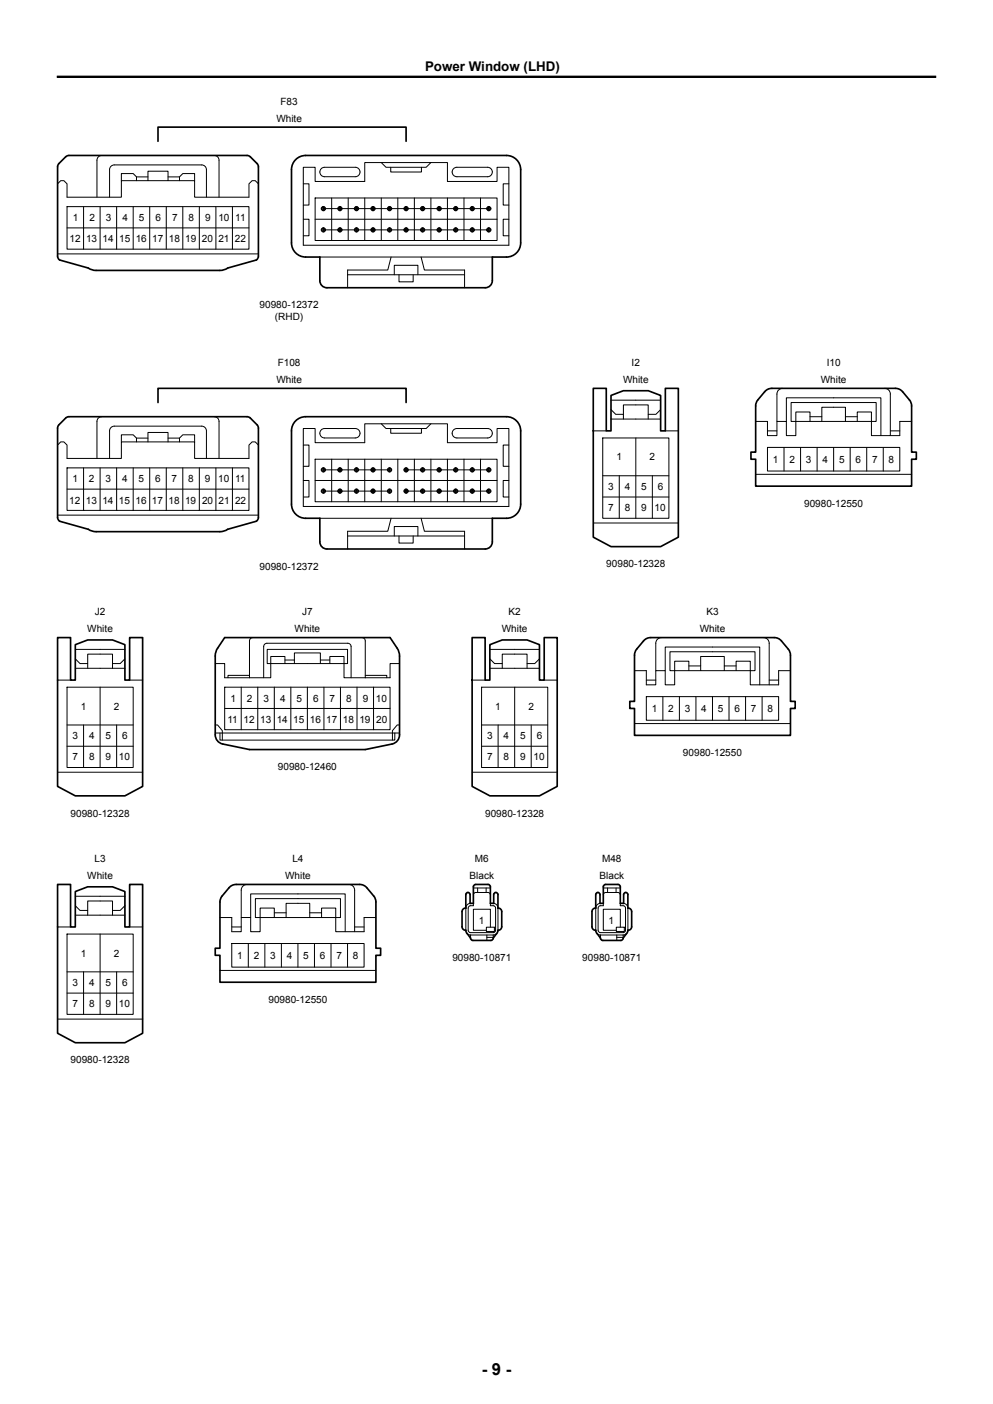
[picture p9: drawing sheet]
<svg xmlns="http://www.w3.org/2000/svg" width="210mm" height="297mm" viewBox="0 0 210 297" stroke-linecap="round" stroke-linejoin="round" font-family="sans-serif">
<g fill="none" stroke="#000" stroke-width=".21">
<path d="M12.2 38.9l.6-.7h.7l.7 .7v2.8h11.5v-3.5h15.5v3.5h11.5v-2.8l.6-.7h.7l.6 .7M21.5 32.9a1 1 0 0 0-1 1v7.8M28.9 38.2v-.8l-.7-.7h-2.5v1.5M28.9 37.4h2.4M31.3 38.2v-2h4.2v2M35.5 37.4h2.5M38 38.2v-.8l.7-.7h2.5v1.5M45.3 32.9a1 1 0 0 1 1 1v7.8M64.1 35.4h2.5v3h10.5v-4h17.5v4h10.5v-3h2.5v16.5h-43.5zM64.1 38.9h1.2v4.5h-1.2M67.9 35.7l.7-.3h6.5a1 1 0 0 1 1 1 1 1 0 0 1-1 1h-6.5a1 1 0 0 1-.9-.6 1 1 0 0 1 .2-1.1zM80.6 34.4l1 1h8.5l1-1"/>
<path d="M82.6 35.4v1h6.5v-1M95.9 35.7l.7-.3h6.5a1 1 0 0 1 1 1 1 1 0 0 1-1 1h-6.5a1 1 0 0 1-.9-.6 1 1 0 0 1 .2-1.1zM107.6 38.9h-1.2v4.5h1.2M12.2 53.7h42.4M14.2 43.7h38.5v9h-38.5zM14.2 48.2h38.5M17.7 43.7v9M21.2 43.7v9M23.2 41.7v-5.8a1 1 0 0 1 1-1h18.5a1 1 0 0 1 1 1v5.8M24.7 43.7v9M28.2 43.7v9M31.7 43.7v9"/>
<path d="M35.2 43.7v9M38.7 43.7v9M42.2 43.7v9M45.7 43.7v9M49.2 43.7v9M64.1 46.4h1.2v3.5h-1.2M66.6 41.9h38.5v9h-38.5zM66.6 46.4h38.5M67.6 54.4h36.5M68.3 44.4v-.6h.2v.6M68.3 48.9v-.6h.2v.6M68.4 44.1h35"/>
<path d="M68.4 48.6h35M70.1 41.9v9M71.8 44.4v-.6h.2v.6M71.8 48.9v-.6h.2v.6M73.5 58.1h24.7M73.6 41.9v9M75.3 44.4v-.6h.2v.6M75.3 48.9v-.6h.2v.6M77.1 41.9v9M78.8 44.4v-.6h.2v.6M78.8 48.9v-.6h.2v.6M80.6 41.9v9"/>
<path d="M82.3 44.4v-.6h.2v.6M82.3 48.9v-.6h.2v.6M82.7 54.4l-.7 2.7h-8.5v3.8M83.4 58.1v-2h5v2M84.1 41.9v9M84.4 58.1v1.5h3v-1.5M85.8 44.4v-.6h.2v.6M85.8 48.9v-.6h.2v.6M87.6 41.9v9M89.1 54.4l.7 2.7h8.4v3.8M89.3 44.4v-.6h.2v.6M89.3 48.9v-.6h.2v.6"/>
<path d="M91.1 41.9v9M92.8 44.4v-.6h.2v.6M92.8 48.9v-.6h.2v.6M94.6 41.9v9M96.3 44.4v-.6h.2v.6M96.3 48.9v-.6h.2v.6M98.1 41.9v9M99.8 44.4v-.6h.2v.6M99.8 48.9v-.6h.2v.6M100.3 48.6a.45 .45 0 0 1-.6 .4 .45 .45 0 0 1-.2-.7 .45 .45 0 0 1 .8 .1v.2M100.3 44.1a.45 .45 0 0 0-.6-.4 .45 .45 0 0 0-.2 .7 .45 .45 0 0 0 .8 0v-.3M101.6 41.9v9"/>
<path d="M103.3 44.4v-.6h.2v.6M103.3 48.9v-.6h.2v.6M107.6 46.4h-1.2v3.5h1.2M12.2 94.1l.6-.6h.7l.7 .6v2.9h11.5v-3.5h15.5v3.5h11.5v-2.9l.6-.6h.7l.6 .6M14.2 99h38.5v9h-38.5zM17.7 99v9M21.2 99v9M21.5 88.1a1 1 0 0 0-1 1v7.9M23.2 97v-5.9a1 1 0 0 1 1-1h18.5a1 1 0 0 1 1 1v5.9M24.7 99v9M28.2 99v9M28.9 93.5v-.8l-.7-.7h-2.5v1.5"/>
<path d="M28.9 92.7h2.4M31.3 93.5v-2h4.2v2M31.7 99v9M35.2 99v9M35.5 92.7h2.5M38 93.5v-.8l.7-.7h2.5v1.5M38.7 99v9M42.2 99v9M45.3 88.1a1 1 0 0 1 1 1v7.9M45.7 99v9M49.2 99v9M64.1 90.6h2.5v3h10.5v-4h17.5v4h10.5v-3h2.5v16.5h-43.5z"/>
<path d="M64.1 94.1h1.2v4.5h-1.2M66.6 97.1h38.5v9h-38.5zM67.9 90.9l.7-.3h6.5a1 1 0 0 1 1 1 1 1 0 0 1-1 1h-6.5a1 1 0 0 1-.9-.6 1 1 0 0 1 .2-1.1zM68.3 99.7v-.6h.2v.6M68.4 99.4h14M70.1 97.1v9M71.8 99.7v-.6h.2v.6M73.6 97.1v9M75.3 99.7v-.6h.2v.6M77.1 97.1v9M78.8 99.7v-.6h.2v.6M80.6 89.6l1 1h8.5l1-1"/>
<path d="M80.6 97.1v9M82.3 99.7v-.6h.2v.6M82.6 90.6v1h6.5v-1M84.1 97.1v9M85.8 99.7v-.6h.2v.6M85.9 99.4h17.5M87.6 97.1v9M89.3 99.7v-.6h.2v.6M91.1 97.1v9M92.8 99.7v-.6h.2v.6M94.6 97.1v9M95.9 90.9l.7-.3h6.5a1 1 0 0 1 1 1 1 1 0 0 1-1 1h-6.5a1 1 0 0 1-.9-.6 1 1 0 0 1 .2-1.1z"/>
<path d="M96.3 99.7v-.6h.2v.6M98.1 97.1v9M99.8 99.7v-.6h.2v.6M100.3 99.4a.45 .45 0 0 0-.6-.4 .45 .45 0 0 0-.2 .7 .45 .45 0 0 0 .8-.1v-.2M101.6 97.1v9M103.3 99.7v-.6h.2v.6M107.6 94.1h-1.2v4.5h1.2M125.5 91.1h2.7M127.5 92.6h14v17h-14zM129.2 86.6l1 1h1.6M129.2 84.7h10.5M129.2 88.6h10.5"/>
<path d="M131.8 88.6v-2.9h5.3v2.9M134.5 92.6v17M139.7 86.6l-1 1h-1.6M140.7 91.1h2.8M162.3 94.6h28v5h-28zM162.3 91.1h2M165.5 82.2a1.2 1.2 0 0 0-1.2 1.2v5.7M165.8 94.6v5M166.3 89.1v-4.9h20v7.9M168.3 89.1h-1v-3.9h18v3.9h-1M168.3 89.1v-2h3v2M168.3 89.1h16"/>
<path d="M168.3 89.1v3h-2v-3h-2v3h-2v-3h-2.5M169.3 94.6v5M171.3 88.1h2.5M172.8 94.6v5M173.8 89.1v-2.9h5v2.9M176.3 94.6v5M178.8 88.1h2.5M179.8 94.6v5M181.3 89.1v-2h3v2M183.3 94.6v5M184.3 89.1v3h6v-3h2.5M186.8 94.6v5"/>
<path d="M187.1 82.2a1.2 1.2 0 0 1 1.2 1.2v8.7M188.3 91.1h2M12.2 109h42.4M14.2 103.5h38.5M64.1 101.6h1.2v3.5h-1.2M66.6 101.6h38.5M67.6 109.6h36.5M68.3 104.2v-.6h.2v.6M68.4 103.9h14M71.8 104.2v-.6h.2v.6M73.5 113.4h24.7M75.3 104.2v-.6h.2v.6"/>
<path d="M78.8 104.2v-.6h.2v.6M82.3 104.2v-.6h.2v.6M82.7 109.6l-.7 2.8h-8.5v3.7M83.4 113.4v-2h5v2M84.4 113.4v1.5h3v-1.5M85.8 104.2v-.6h.2v.6M85.9 103.9h17.5M89.1 109.6l.7 2.8h8.4v3.7M89.3 104.2v-.6h.2v.6M92.8 104.2v-.6h.2v.6M96.3 104.2v-.6h.2v.6M99.8 104.2v-.6h.2v.6"/>
<path d="M100.3 103.9a.45 .45 0 0 1-.6 .4 .45 .45 0 0 1-.2-.7 .45 .45 0 0 1 .8 .1v.2M103.3 104.2v-.6h.2v.6M107.6 101.6h-1.2v3.5h1.2M125.5 110.6h18M127.5 105.1h14M127.5 100.6h14M131 100.6v9M138 100.6v9M159.8 100.3h33M15.9 139.4l1 1h1.6M15.9 137.4h10.5M26.4 139.4l-1 1h-1.6"/>
<path d="M53.5 134.9a.7 .7 0 0 0-.7 .7v7.8M60.3 139.6h2M67.8 139.6h2M76.5 134.9a.7 .7 0 0 1 .7 .7v7.8M103.6 139.4l1 1h1.6M103.6 137.4h10.5M114.1 139.4l-1 1h-1.6M139.9 134.9a1.2 1.2 0 0 0-1.2 1.2v5.8M161.5 134.9a1.2 1.2 0 0 1 1.2 1.2v8.8M12.2 143.9h2.7M14.2 145.4h14v17h-14zM14.2 157.9h14"/>
<path d="M14.2 153.4h14M15.9 141.4h10.5M17.7 153.4v9M18.5 141.4v-3h5.3v3M21.2 145.4v17M24.7 153.4v9M27.4 143.9h2.8M45.5 140.4h2v3h5.3M45.5 153.4h.5l1 1.2v2M45.5 155.1h39M46.5 155.1v1.5h37v-1.5M47.5 145.4h35v9h-35z"/>
<path d="M47.5 149.9h35M51 145.4v9M52.8 142.9h-4.6v.5M54.5 145.4v9M55.8 143.4v-6.6a.7 .7 0 0 1 .7-.7h17.1a.7 .7 0 0 1 .6 .7v6.6M57.3 140.4v-1.5h3v1.5M57.3 140.4h-.8v-3h17v3h-.7M57.3 140.4v3h-4.5M57.3 140.4h15.5M58 145.4v9M61.5 145.4v9M62.3 140.4v-2.3h5.5v2.3"/>
<path d="M65 145.4v9M68.5 145.4v9M69.8 140.4v-1.5h3v1.5M72 145.4v9M72.8 140.4v3h4.4M75.5 145.4v9M77.2 142.9h4.6v.5M79 145.4v9M84.5 140.4h-2v3h-5.3M84.5 153.4h-.5l-1 1.2v2M99.8 143.9h2.8M101.8 145.4h14v17h-14z"/>
<path d="M101.8 157.9h14M101.8 153.4h14M103.6 141.4h10.5M105.3 153.4v9M106.2 141.4v-3h5.3v3M108.8 145.4v17M112.3 153.4v9M115.1 143.9h2.7M134.2 153.1h33M136.7 147.4h28v5h-28zM136.7 143.9h2M140.2 147.4v5"/>
<path d="M140.7 141.9v-5h20v8M142.7 141.9h-1v-4h18v4h-1M142.7 141.9v-2h3v2M142.7 141.9h16M142.7 141.9v3h-2v-3h-2v3h-2v-3h-2.5M143.7 147.4v5M145.7 140.9h2.5M147.2 147.4v5M148.2 141.9v-3h5v3M150.7 147.4v5M153.2 140.9h2.5M154.2 147.4v5"/>
<path d="M155.7 141.9v-2h3v2M157.7 147.4v5M158.7 141.9v3h6v-3h2.5M161.2 147.4v5M162.7 143.9h2M12.2 163.4h18M99.8 163.4h18M12.2 196.1h2.7M14.2 197.6h14v17h-14zM15.9 191.6l1 1h1.6M15.9 189.6h10.5M15.9 193.6h10.5"/>
<path d="M18.5 193.6v-3h5.3v3M21.2 197.6v17M26.4 191.6l-1 1h-1.6M27.4 196.1h2.8M49 199.6h28v5h-28zM49 196.1h2M52.2 187.1a1.2 1.2 0 0 0-1.2 1.2v5.8M52.5 199.6v5M53 194.1v-5h20v8M55 194.1h-1v-4h18v4h-1M55 194.1v-2h3v2M55 194.1h16"/>
<path d="M55 194.1v3h-2v-3h-2v3h-2v-3h-2.5M56 199.6v5M58 193.1h2.5M59.5 199.6v5M60.5 194.1v-3h5v3M63 199.6v5M65.5 193.1h2.5M66.5 199.6v5M68 194.1v-2h3v2M70 199.6v5M71 194.1v3h6v-3h2.5M73.5 199.6v5"/>
<path d="M73.8 187.1a1.2 1.2 0 0 1 1.2 1.2v8.8M75 196.1h2M98.8 197.5l.7 .3M99.4 191.1a.99 .99 0 0 0-.9 1v4.7M99.5 197.8h4.8M99.5 197.8v.6M100.1 191.1v.5l-.8 .1-.3 .4 .1 4.9 .4 .3h4.8l.4-.3 .1-.2v-4.7l-.2-.4-.9-.1v-.5M100.1 187.8h3.6M101 187.8v1M102.8 187.8v1M102.9 196.1h1.7v.9h-1.7zM103 197.8v1.1"/>
<path d="M103 198.3h1.3M103.7 189.3l-.2-.4-.3-.1h-2.6l-.4 .2-.1 .3M103.7 196.1v-3.8h-3.6v4.5h2.8M104.3 197.8v.6M104.4 191.1a.99 .99 0 0 1 .9 1v4.7M105 197.5l-.7 .3M126.3 197.5l.7 .3M126.9 191.1a.99 .99 0 0 0-.9 1v4.7M127 197.8h4.8M127 197.8v.6M127.6 191.1v.5l-.9 .1-.2 .4 .1 4.9 .4 .3h4.8l.4-.3 .1-.2v-4.7l-.3-.4-.8-.1v-.5M127.6 187.8h3.6"/>
<path d="M128.5 187.8v1M130.3 187.8v1M130.3 196.1h1.7v.9h-1.7zM130.4 198.3h1.4M130.4 197.8v1.1M131.2 189.3l-.3-.4-.2-.1h-2.6l-.4 .2-.1 .3M131.2 196.1v-3.8h-3.6v4.5h2.7M131.8 197.8v.6M131.9 191.1a.99 .99 0 0 1 .9 1v4.7M132.5 197.5l-.7 .3M12.2 215.6h18M14.2 210.1h14"/>
<path d="M14.2 205.6h14M17.7 205.6v9M24.7 205.6v9M46.5 205.3h33"/>
<circle cx="68.4" cy="48.6" r=".45"/>
<circle cx="68.4" cy="48.6" r=".34"/>
<circle cx="68.4" cy="44.1" r=".45"/>
<circle cx="68.4" cy="44.1" r=".34"/>
<circle cx="71.9" cy="48.6" r=".45"/>
<circle cx="71.9" cy="48.6" r=".34"/>
<circle cx="71.9" cy="44.1" r=".45"/>
<circle cx="71.9" cy="44.1" r=".34"/>
<circle cx="75.4" cy="48.6" r=".45"/>
<circle cx="75.4" cy="48.6" r=".34"/>
<circle cx="75.4" cy="44.1" r=".45"/>
<circle cx="75.4" cy="44.1" r=".34"/>
<circle cx="78.9" cy="48.6" r=".45"/>
<circle cx="78.9" cy="48.6" r=".34"/>
<circle cx="78.9" cy="44.1" r=".45"/>
<circle cx="78.9" cy="44.1" r=".34"/>
<circle cx="82.4" cy="48.6" r=".45"/>
<circle cx="82.4" cy="48.6" r=".34"/>
<circle cx="82.4" cy="44.1" r=".45"/>
<circle cx="82.4" cy="44.1" r=".34"/>
<circle cx="85.9" cy="48.6" r=".45"/>
<circle cx="85.9" cy="48.6" r=".34"/>
<circle cx="85.9" cy="44.1" r=".45"/>
<circle cx="85.9" cy="44.1" r=".34"/>
<circle cx="89.4" cy="48.6" r=".45"/>
<circle cx="89.4" cy="48.6" r=".34"/>
<circle cx="89.4" cy="44.1" r=".45"/>
<circle cx="89.4" cy="44.1" r=".34"/>
<circle cx="92.9" cy="48.6" r=".45"/>
<circle cx="92.9" cy="48.6" r=".34"/>
<circle cx="92.9" cy="44.1" r=".45"/>
<circle cx="92.9" cy="44.1" r=".34"/>
<circle cx="96.4" cy="48.6" r=".45"/>
<circle cx="96.4" cy="48.6" r=".34"/>
<circle cx="96.4" cy="44.1" r=".45"/>
<circle cx="96.4" cy="44.1" r=".34"/>
<circle cx="99.9" cy="48.6" r=".34"/>
<circle cx="99.9" cy="44.1" r=".34"/>
<circle cx="103.4" cy="48.6" r=".45"/>
<circle cx="103.4" cy="48.6" r=".34"/>
<circle cx="103.4" cy="44.1" r=".45"/>
<circle cx="103.4" cy="44.1" r=".34"/>
<circle cx="68.4" cy="99.4" r=".45"/>
<circle cx="68.4" cy="99.4" r=".34"/>
<circle cx="71.9" cy="99.4" r=".45"/>
<circle cx="71.9" cy="99.4" r=".34"/>
<circle cx="75.4" cy="99.4" r=".45"/>
<circle cx="75.4" cy="99.4" r=".34"/>
<circle cx="78.9" cy="99.4" r=".45"/>
<circle cx="78.9" cy="99.4" r=".34"/>
<circle cx="82.4" cy="99.4" r=".45"/>
<circle cx="82.4" cy="99.4" r=".34"/>
<circle cx="85.9" cy="99.4" r=".45"/>
<circle cx="85.9" cy="99.4" r=".34"/>
<circle cx="89.4" cy="99.4" r=".45"/>
<circle cx="89.4" cy="99.4" r=".34"/>
<circle cx="92.9" cy="99.4" r=".45"/>
<circle cx="92.9" cy="99.4" r=".34"/>
<circle cx="96.4" cy="99.4" r=".45"/>
<circle cx="96.4" cy="99.4" r=".34"/>
<circle cx="99.9" cy="99.4" r=".34"/>
<circle cx="103.4" cy="99.4" r=".45"/>
<circle cx="103.4" cy="99.4" r=".34"/>
<circle cx="68.4" cy="103.9" r=".45"/>
<circle cx="68.4" cy="103.9" r=".34"/>
<circle cx="71.9" cy="103.9" r=".45"/>
<circle cx="71.9" cy="103.9" r=".34"/>
<circle cx="75.4" cy="103.9" r=".45"/>
<circle cx="75.4" cy="103.9" r=".34"/>
<circle cx="78.9" cy="103.9" r=".45"/>
<circle cx="78.9" cy="103.9" r=".34"/>
<circle cx="82.4" cy="103.9" r=".45"/>
<circle cx="82.4" cy="103.9" r=".34"/>
<circle cx="85.9" cy="103.9" r=".45"/>
<circle cx="85.9" cy="103.9" r=".34"/>
<circle cx="89.4" cy="103.9" r=".45"/>
<circle cx="89.4" cy="103.9" r=".34"/>
<circle cx="92.9" cy="103.9" r=".45"/>
<circle cx="92.9" cy="103.9" r=".34"/>
<circle cx="96.4" cy="103.9" r=".45"/>
<circle cx="96.4" cy="103.9" r=".34"/>
<circle cx="99.9" cy="103.9" r=".34"/>
<circle cx="103.4" cy="103.9" r=".45"/>
<circle cx="103.4" cy="103.9" r=".34"/>
</g>
<g fill="none" stroke="#000" stroke-width=".35">
<path d="M13.9 33.2l.7-.3h37.6l.5 .1 1.7 1.6 .2 .7v18.9l-.1 .4-.3 .4-6 1.7-1 .4-.7 .1h-26.5l-7.4-2.2-.3-.4-.1-.4v-18.9l.3-.7zM33.4 29.9v-3h52.5v3M62.3 34a2.99 2.99 0 0 1 2.3-1.1h42.5a3 3 0 0 1 3 3v15.5a3 3 0 0 1-3 3h-3v5a1.5 1.5 0 0 1-1.5 1.5h-33.5a1.5 1.5 0 0 1-1.5-1.5v-5h-3a3 3 0 0 1-3-3v-15.5l.1-.7zM13.9 88.4l.7-.3h37.6l.5 .2 1.7 1.6 .2 .7v18.8l-.1 .5-.3 .4-6 1.7-1 .4-.7 .1-26.5-.1-7.4-2.1-.3-.4-.1-.5v-18.8l.3-.7zM33.4 85.2v-3h52.5v3M62.3 89.3a2.99 2.99 0 0 1 2.3-1.2h42.5a3 3 0 0 1 3 3v15.5a3 3 0 0 1-3 3h-3v5a1.5 1.5 0 0 1-1.5 1.5h-33.5a1.5 1.5 0 0 1-1.5-1.5v-5h-3a3 3 0 0 1-3-3v-15.5l.1-.6zM125.5 82.2h2.7v8.9h1v-7.4l2.6-1h5.3l2.6 1v7.4h1v-8.9h2.8v31.4l-3.8 2h-10.5l-3.7-2zM162 82.6l.5-.3 .7-.1h26.2l1 .2 1.9 2.2 .5 .9v10.1h1v1.5h-1v5.7h-33v-5.7h-1v-1.5h1v-10.1l.5-.9zM12.2 134.9h2.7v9h1v-7.5l2.6-1h5.3l2.6 1v7.5h1v-9h2.8v31.5l-3.8 2h-10.5l-3.7-2zM47.5 134.9h35l1.7 2.5 .3 1v17a1.98 1.98 0 0 1-1.6 2l-5.7 1.2h-24.4l-5.7-1.2a1.98 1.98 0 0 1-1.6-2v-17l.3-1zM99.8 134.9h2.8v9h1v-7.5l2.6-1h5.3l2.6 1v7.5h1v-9h2.7v31.5l-3.7 2h-10.5l-3.8-2zM136.3 135.3l.6-.3 .7-.1h26.1l1 .2 2 2.2 .4 .9 .1 10.2h1v1.5h-1v5.7h-33v-5.7h-1v-1.5h1v-10.2l.5-.9z"/>
<path d="M12.2 187.1h2.7v9h1v-7.5l2.6-1h5.3l2.6 1v7.5h1v-9h2.8v31.5l-3.8 2h-10.5l-3.7-2zM48.7 187.6l.6-.4 .7-.1h26.1l1 .3 1.9 2.1 .5 1v10.1h1v1.5h-1v5.7h-33v-5.7h-1v-1.5h1v-10.1l.5-1zM100.2 187.3l.4-.2h2.6l.4 .2 .1 3.8h.7v-1.9a.45 .45 0 0 1 .5-.4 .45 .45 0 0 1 .4 .4l.1 2.9a.75 .75 0 0 1 .7 .7v3.2a.75 .75 0 0 1-.8 .8 2.53 2.53 0 0 1-1 1.6l-.1 .3-.4 .2h-3.8h-.2l-.3-.5a2.52 2.52 0 0 1-1-1.6 .75 .75 0 0 1-.8-.8v-3.2a.75 .75 0 0 1 .8-.7v-2.9a.45 .45 0 0 1 .5-.4 .45 .45 0 0 1 .4 .4v1.9h.7zM132.8 192.1v-2.9a.45 .45 0 0 0-.5-.4 .45 .45 0 0 0-.4 .4v1.9h-.7v-3.5l-.3-.4-.2-.1h-2.6l-.4 .2-.1 3.8h-.7v-1.9a.45 .45 0 0 0-.5-.4 .45 .45 0 0 0-.4 .4l-.1 2.9a.75 .75 0 0 0-.7 .7v3.2a.75 .75 0 0 0 .8 .8 2.52 2.52 0 0 0 1 1.6l.2 .5h.3h3.8l.4-.2 .1-.3a2.53 2.53 0 0 0 1-1.6M132.8 192.1h.1M132.8 196.8h.1M132.8 192.1a.75 .75 0 0 1 .8 .7v3.2a.75 .75 0 0 1-.8 .8"/>
</g>
<path d="M12 16.3h186" fill="none" stroke="#000" stroke-width=".5"/>
<text font-size="3.5" x="101.9" y="290.9">- 9 -</text>
<text font-size="2.8" x="89.9" y="15.1">Power Window (LHD)</text>
<g font-size="2.1">
<text x="59.3" y="22.2">F83</text>
<text x="58.4" y="25.7">White</text>
<text x="15.4" y="46.7">1</text>
<text x="18.9" y="46.7">2</text>
<text x="22.4" y="46.7">3</text>
<text x="25.9" y="46.7">4</text>
<text x="29.4" y="46.7">5</text>
<text x="32.9" y="46.7">6</text>
<text x="36.4" y="46.7">7</text>
<text x="39.9" y="46.7">8</text>
<text x="43.4" y="46.7">9</text>
<text x="46.2" y="46.7">10</text>
<text x="49.8" y="46.7">11</text>
<text x="14.7" y="51.2">12</text>
<text x="18.2" y="51.2">13</text>
<text x="21.7" y="51.2">14</text>
<text x="25.2" y="51.2">15</text>
<text x="28.7" y="51.2">16</text>
<text x="32.2" y="51.2">17</text>
<text x="35.7" y="51.2">18</text>
<text x="39.2" y="51.2">19</text>
<text x="42.7" y="51.2">20</text>
<text x="46.2" y="51.2">21</text>
<text x="49.7" y="51.2">22</text>
<text x="54.9" y="65.2">90980-12372</text>
<text x="58.1" y="67.8">(RHD)</text>
<text x="58.7" y="77.5">F108</text>
<text x="133.6" y="77.5">I2</text>
<text x="174.8" y="77.5">I10</text>
<text x="58.4" y="81">White</text>
<text x="131.8" y="81">White</text>
<text x="173.6" y="81">White</text>
<text x="130.4" y="97.4">1</text>
<text x="137.4" y="97.4">2</text>
<text x="163.4" y="97.9">1</text>
<text x="166.9" y="97.9">2</text>
<text x="170.4" y="97.9">3</text>
<text x="173.9" y="97.9">4</text>
<text x="177.4" y="97.9">5</text>
<text x="180.9" y="97.9">6</text>
<text x="184.4" y="97.9">7</text>
<text x="187.9" y="97.9">8</text>
<text x="14.7" y="106.5">12</text>
<text x="15.3" y="102">1</text>
<text x="18.1" y="106.5">13</text>
<text x="18.8" y="102">2</text>
<text x="21.6" y="106.5">14</text>
<text x="22.3" y="102">3</text>
<text x="25.1" y="106.5">15</text>
<text x="25.8" y="102">4</text>
<text x="28.6" y="106.5">16</text>
<text x="29.3" y="102">5</text>
<text x="32.1" y="106.5">17</text>
<text x="32.8" y="102">6</text>
<text x="35.6" y="106.5">18</text>
<text x="36.3" y="102">7</text>
<text x="39.1" y="106.5">19</text>
<text x="39.8" y="102">8</text>
<text x="42.7" y="106.5">20</text>
<text x="43.3" y="102">9</text>
<text x="46.1" y="102">10</text>
<text x="46.2" y="106.5">21</text>
<text x="49.7" y="102">11</text>
<text x="49.7" y="106.5">22</text>
<text x="128.6" y="103.7">3</text>
<text x="132.1" y="103.7">4</text>
<text x="135.6" y="103.7">5</text>
<text x="139.1" y="103.7">6</text>
<text x="170.1" y="107.2">90980-12550</text>
<text x="128.6" y="108.2">7</text>
<text x="132.1" y="108.2">8</text>
<text x="135.6" y="108.2">9</text>
<text x="138.4" y="108.2">10</text>
<text x="54.9" y="120.5">90980-12372</text>
<text x="128.2" y="120">90980-12328</text>
<text x="20.1" y="130.2">J2</text>
<text x="63.9" y="130.2">J7</text>
<text x="107.5" y="130.2">K2</text>
<text x="149.4" y="130.2">K3</text>
<text x="18.5" y="133.7">White</text>
<text x="62.3" y="133.7">White</text>
<text x="106.1" y="133.7">White</text>
<text x="148" y="133.7">White</text>
<text x="48.7" y="148.4">1</text>
<text x="52.2" y="148.4">2</text>
<text x="55.7" y="148.4">3</text>
<text x="59.2" y="148.4">4</text>
<text x="62.7" y="148.4">5</text>
<text x="66.2" y="148.4">6</text>
<text x="69.7" y="148.4">7</text>
<text x="73.2" y="148.4">8</text>
<text x="76.7" y="148.4">9</text>
<text x="79.5" y="148.4">10</text>
<text x="17.1" y="150.1">1</text>
<text x="24.1" y="150.1">2</text>
<text x="48.1" y="152.9">11</text>
<text x="51.5" y="152.9">12</text>
<text x="55" y="152.9">13</text>
<text x="58.5" y="152.9">14</text>
<text x="62" y="152.9">15</text>
<text x="65.5" y="152.9">16</text>
<text x="69" y="152.9">17</text>
<text x="72.5" y="152.9">18</text>
<text x="76" y="152.9">19</text>
<text x="79.6" y="152.9">20</text>
<text x="104.8" y="150.1">1</text>
<text x="111.7" y="150.1">2</text>
<text x="137.8" y="150.6">1</text>
<text x="141.3" y="150.6">2</text>
<text x="144.8" y="150.6">3</text>
<text x="148.3" y="150.6">4</text>
<text x="151.8" y="150.6">5</text>
<text x="155.3" y="150.6">6</text>
<text x="158.8" y="150.6">7</text>
<text x="162.3" y="150.6">8</text>
<text x="15.3" y="160.9">7</text>
<text x="15.3" y="156.4">3</text>
<text x="18.8" y="160.9">8</text>
<text x="18.8" y="156.4">4</text>
<text x="22.3" y="160.9">9</text>
<text x="22.3" y="156.4">5</text>
<text x="25.2" y="160.9">10</text>
<text x="25.8" y="156.4">6</text>
<text x="103" y="156.4">3</text>
<text x="103" y="160.9">7</text>
<text x="106.5" y="156.4">4</text>
<text x="106.5" y="160.9">8</text>
<text x="110" y="156.4">5</text>
<text x="110" y="160.9">9</text>
<text x="112.8" y="160.9">10</text>
<text x="113.5" y="156.4">6</text>
<text x="144.4" y="159.9">90980-12550</text>
<text x="58.8" y="162.9">90980-12460</text>
<text x="14.9" y="172.7">90980-12328</text>
<text x="102.6" y="172.7">90980-12328</text>
<text x="18.5" y="185.9">White</text>
<text x="20" y="182.4">L3</text>
<text x="60.3" y="185.9">White</text>
<text x="61.8" y="182.4">L4</text>
<text x="99.3" y="185.9">Black</text>
<text x="100.4" y="182.4">M6</text>
<text x="126.8" y="185.9">Black</text>
<text x="127.3" y="182.4">M48</text>
<text x="101.2" y="195.4">1</text>
<text x="128.7" y="195.4">1</text>
<text x="17.1" y="202.4">1</text>
<text x="24.1" y="202.4">2</text>
<text x="50.2" y="202.9">1</text>
<text x="53.7" y="202.9">2</text>
<text x="57.1" y="202.9">3</text>
<text x="60.6" y="202.9">4</text>
<text x="64.1" y="202.9">5</text>
<text x="67.6" y="202.9">6</text>
<text x="71.1" y="202.9">7</text>
<text x="74.6" y="202.9">8</text>
<text x="95.7" y="203.3">90980-10871</text>
<text x="123.1" y="203.3">90980-10871</text>
<text x="15.3" y="208.6">3</text>
<text x="18.8" y="208.6">4</text>
<text x="22.3" y="208.6">5</text>
<text x="25.8" y="208.6">6</text>
<text x="15.3" y="213.1">7</text>
<text x="18.8" y="213.1">8</text>
<text x="22.3" y="213.1">9</text>
<text x="25.2" y="213.1">10</text>
<text x="56.8" y="212.2">90980-12550</text>
<text x="14.9" y="224.9">90980-12328</text>
</g>
</svg>
